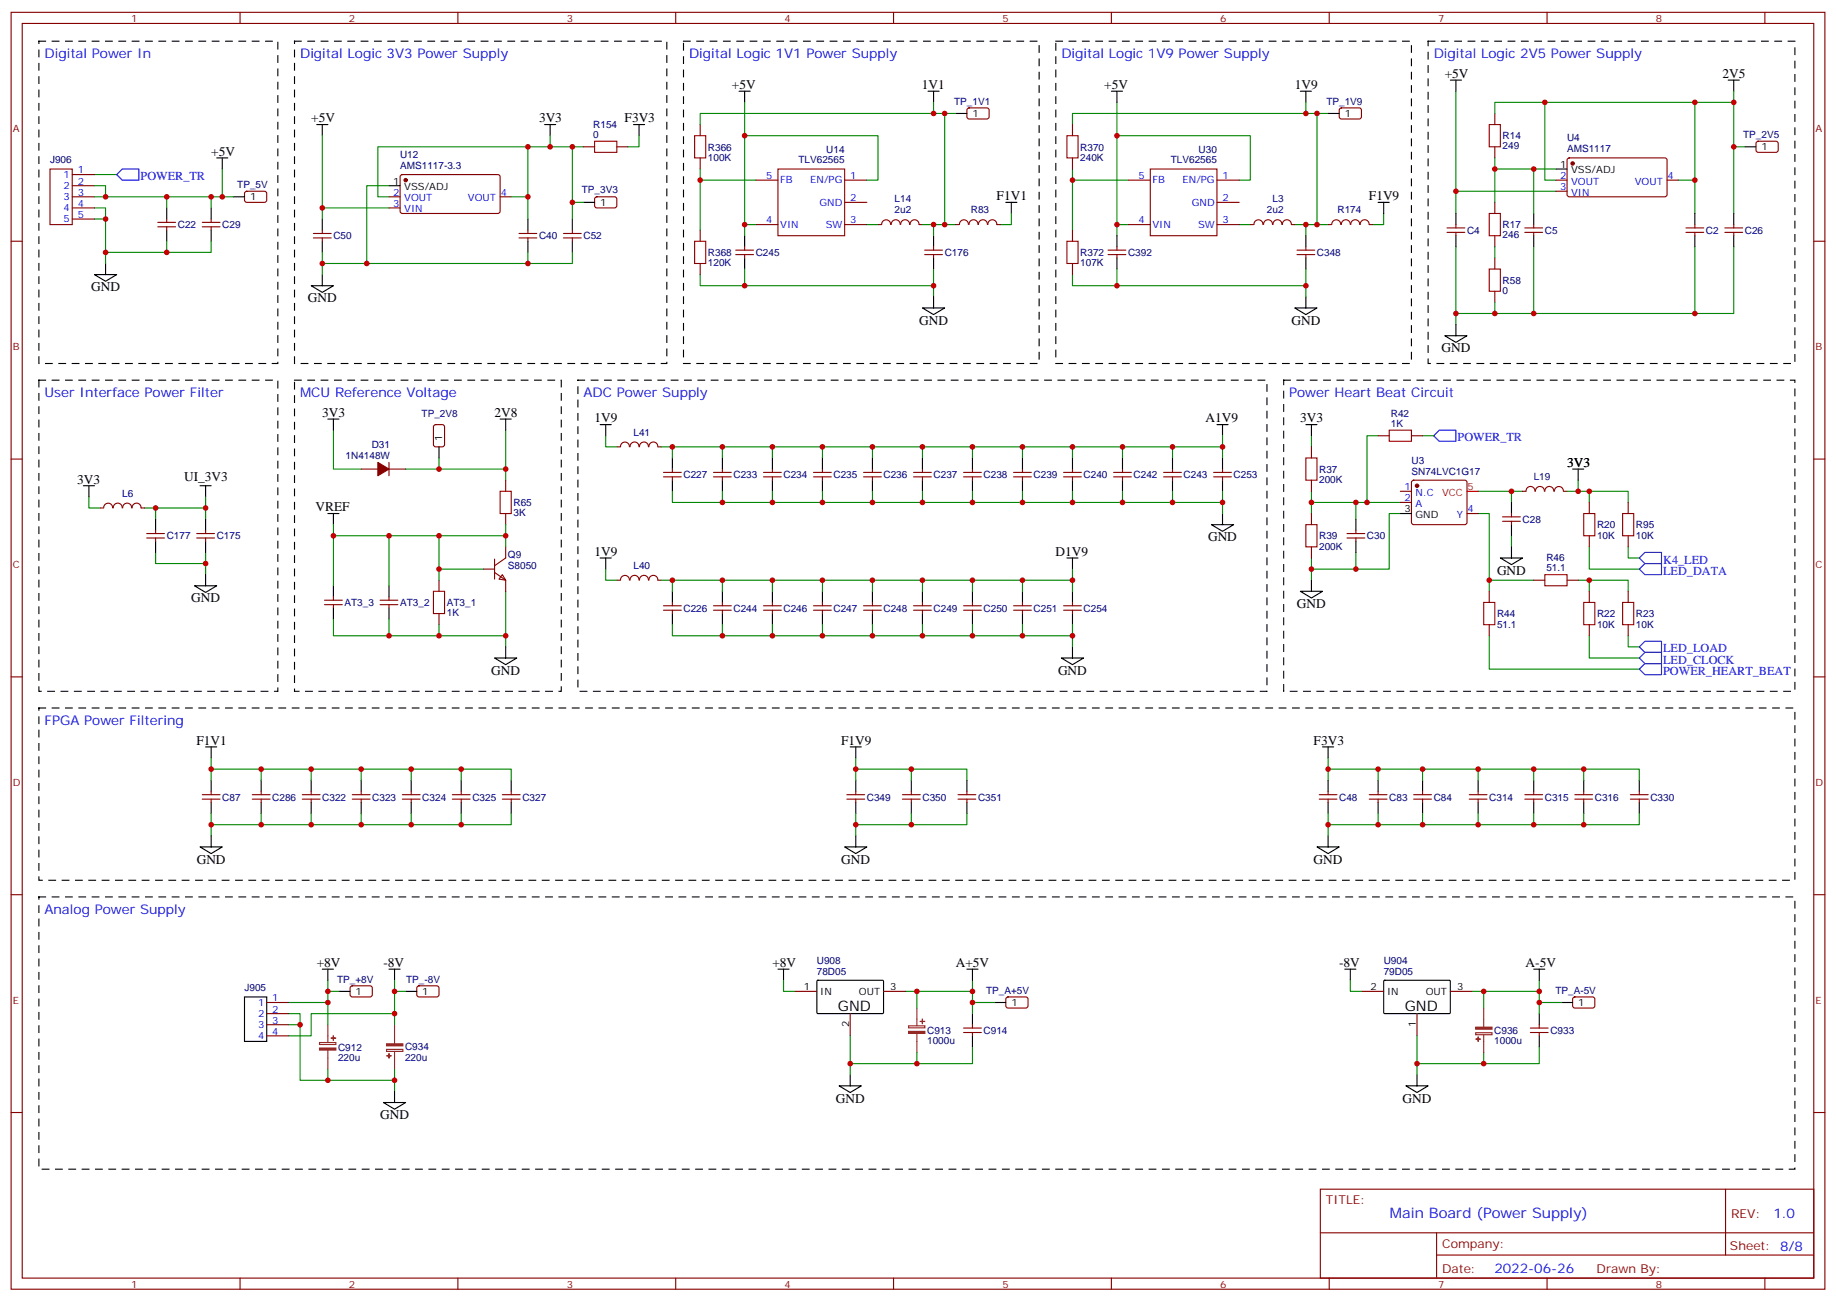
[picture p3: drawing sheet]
<svg xmlns="http://www.w3.org/2000/svg" width="583mm" height="413mm" viewBox="0 0 583 413" stroke-linecap="round" stroke-linejoin="round" font-family="sans-serif">
<g fill="none" stroke="#870000" stroke-width=".35">
<path d="M3.5 3.9h575.8v405.4h-575.8zM7.1 7.4h568.6v398.3h-568.6zM76.2 3.9v3.5M145.3 3.9v3.5M214.5 3.9v3.5M283.6 3.9v3.5M352.8 3.9v3.5M421.9 3.9v3.5M491.1 3.9v3.5M560.2 3.9v3.5M222.2 39.5v3.6M307.2 34.5l.4-.2h5.9l.5 .7-.1 2.4-.6 .4-6-.1-.4-.6v-2.1z"/>
<path d="M340.4 39.5v3.6M425.3 34.5l.5-.2h5.9l.5 .7-.1 2.4-.7 .4-5.9-.1-.4-.6v-2.1zM474.5 36v3.5M15.9 53.7h7v17.6h-7zM22.9 55.4h7.1M22.9 58.9h7.1M127.2 55.6l.5-.2 30.6 .1 .4 .6v11.2l-.7 .5-30.6-.1-.4-.6v-11zM185.2 46.6h3.5M195.8 46.6h3.5M222.2 50.1v3.6M239.9 57.2h7M246.9 53.7h21.2v21.1h-21.2z"/>
<path d="M268.1 57.2h7.1M340.4 50.1v3.6M358.1 57.2h7M365.1 53.7h21.2v21.1h-21.2zM386.3 57.2h7M474.5 46.6v3.5M493.9 57.2h3.5M497.7 50.3l.4-.2 30.6 .1 .5 .6-.1 11.2-.6 .5-30.7-.1-.4-.6v-11zM529.2 57.2h3.5M557.6 45l.5-.2 5.9 .1 .4 .6v2.4l-.7 .5-5.9-.1-.4-.6v-2.2zM3.5 76.6h3.6M22.9 62.5h7.1"/>
<path d="M22.9 66h7.1M22.9 69.5h7.1M50.1 72h5.6M50.1 70.6h5.6M52.9 69.5v1.1M52.9 72v1.1M64.2 72h5.6M64.2 70.6h5.6M67 69.5v1.1M67 72v1.1M77.8 60.9l.5-.2 5.9 .1 .5 .6-.1 2.4-.6 .4h-6l-.4-.7v-2.1zM99.5 75.5h5.6"/>
<path d="M99.5 74.1h5.6M102.3 73.1v1M102.3 75.5v1.1M123.5 62.5h3.5M123.5 66h3.5M158.7 62.5h3.6M164.7 75.5h5.7M164.7 74.1h5.7M167.6 73.1v1M167.6 75.5v1.1M178.9 75.5h5.6M178.9 74.1h5.6"/>
<path d="M181.7 73.1v1M181.7 75.5v1.1M189 62.7l.4-.2h6l.4 .7-.1 2.4-.6 .4-5.9-.1-.5-.6v-2.1zM222.2 73.1v3.5M233.5 79.4h5.7M236.4 78.4v1M239.9 71.3h7M268.1 64.2h7.1M268.1 71.3h7.1M278.7 71.3h1.1M282.7 71.3a1.41 1.41 0 0 0-1.4-1.5 1.41 1.41 0 0 0-1.4 1.5M282.9 71.3a1.41 1.41 0 0 1 1.4-1.5 1.41 1.41 0 0 1 1.4 1.5"/>
<path d="M285.9 71.3a1.41 1.41 0 0 1 1.4-1.5 1.41 1.41 0 0 1 1.4 1.5M288.9 71.3a1.41 1.41 0 0 1 1.4-1.5 1.41 1.41 0 0 1 1.4 1.5h1.1M293.5 79.4h5.7M296.3 78.4v1M303.4 71.3h1M307.4 71.3a1.41 1.41 0 0 0-1.4-1.5 1.41 1.41 0 0 0-1.4 1.5M307.6 71.3a1.41 1.41 0 0 1 1.4-1.5 1.41 1.41 0 0 1 1.4 1.5M310.6 71.3a1.41 1.41 0 0 1 1.4-1.5 1.41 1.41 0 0 1 1.4 1.5M316.4 71.3a1.41 1.41 0 0 0-1.4-1.5 1.41 1.41 0 0 0-1.4 1.5M316.4 71.3h1.1M340.4 73.1v3.5M351.7 79.4h5.7"/>
<path d="M354.5 78.4v1M358.1 71.3h7M386.3 64.2h7M386.3 71.3h7M396.9 71.3h1M400.9 71.3a1.41 1.41 0 0 0-1.4-1.5 1.41 1.41 0 0 0-1.5 1.5M401.1 71.3a1.41 1.41 0 0 1 1.4-1.5 1.41 1.41 0 0 1 1.4 1.5M404.1 71.3a1.41 1.41 0 0 1 1.4-1.5 1.41 1.41 0 0 1 1.4 1.5M409.9 71.3a1.41 1.41 0 0 0-1.4-1.5 1.41 1.41 0 0 0-1.4 1.5M409.9 71.3h1.1M411.7 79.4h5.6M414.5 78.4v1"/>
<path d="M421.6 71.3h1M425.6 71.3a1.41 1.41 0 0 0-1.5-1.5 1.41 1.41 0 0 0-1.4 1.5M425.8 71.3a1.41 1.41 0 0 1 1.4-1.5 1.41 1.41 0 0 1 1.4 1.5M428.8 71.3a1.41 1.41 0 0 1 1.4-1.5 1.41 1.41 0 0 1 1.4 1.5M434.6 71.3a1.41 1.41 0 0 0-1.4-1.5 1.41 1.41 0 0 0-1.4 1.5M434.6 71.3h1.1M459.3 73.8h5.7M459.3 72.4h5.7M462.1 71.3v1.1M462.1 73.8v1M474.5 64.2v3.6M474.5 74.8v3.6"/>
<path d="M484 73.8h5.7M484 72.4h5.7M486.8 71.3v1.1M486.8 73.8v1M493.9 60.7h3.5M535.2 73.8h5.6M535.2 72.4h5.6M538 71.3v1.1M538 73.8v1M547.5 73.8h5.7M547.5 72.4h5.7M550.3 71.3v1.1"/>
<path d="M550.3 73.8v1M575.7 76.6h3.6M222.2 83.6v3.6M233.5 80.8h5.7M236.4 80.8v1.1M293.5 80.8h5.7M296.3 80.8v1.1M340.4 83.6v3.6M351.7 80.8h5.7M354.5 80.8v1.1M411.7 80.8h5.6M414.5 80.8v1.1"/>
<path d="M474.5 81.9v3.5M474.5 92.5v3.5M137.8 135l.5-.2h2.1l.7 .4v5.9l-.5 .7-2.3 .1-.7-.5v-5.9zM437.4 138.3h3.6M448 138.3h3.6M3.5 145.7h3.6M114.7 148.9h5.2M123.5 146.8v4.2M123.5 148.9h5.3M160.5 152.4v3.6M195.8 141.9h1M199.8 141.8a1.41 1.41 0 0 0-1.4-1.5 1.41 1.41 0 0 0-1.4 1.5"/>
<path d="M200 141.8a1.41 1.41 0 0 1 1.4-1.5 1.41 1.41 0 0 1 1.4 1.5M203 141.8a1.41 1.41 0 0 1 1.4-1.5 1.41 1.41 0 0 1 1.4 1.5M208.8 141.8a1.41 1.41 0 0 0-1.4-1.5 1.41 1.41 0 0 0-1.4 1.5M208.8 141.9h1.1M210.6 151.4h5.7M210.6 150h5.7M213.4 148.9v1.1M213.4 151.4v1M226.5 151.4h5.6M226.5 150h5.6M229.3 148.9v1.1M229.3 151.4v1"/>
<path d="M242.4 151.4h5.6M242.4 150h5.6M245.2 148.9v1.1M245.2 151.4v1M258.2 151.4h5.7M258.2 150h5.7M261.1 148.9v1.1M261.1 151.4v1M274.1 151.4h5.7M274.1 150h5.7M276.9 148.9v1.1M276.9 151.4v1"/>
<path d="M290 151.4h5.6M290 150h5.6M292.8 148.9v1.1M292.8 151.4v1M305.9 151.4h5.6M305.9 150h5.6M308.7 148.9v1.1M308.7 151.4v1M321.7 151.4h5.7M321.7 150h5.7M324.6 148.9v1.1M324.6 151.4v1"/>
<path d="M337.6 151.4h5.7M337.6 150h5.7M340.4 148.9v1.1M340.4 151.4v1M353.5 151.4h5.6M353.5 150h5.6M356.3 148.9v1.1M356.3 151.4v1M369.4 151.4h5.6M369.4 150h5.6M372.2 148.9v1.1M372.2 151.4v1"/>
<path d="M385.2 151.4h5.7M385.2 150h5.7M388.1 148.9v1.1M388.1 151.4v1M416.3 141.9v3.5M416.3 152.4v3.6M444.5 156h3.5M444.5 159.5h3.5M448.3 152.6l.4-.2h16.3l.5 .2 .2 .5v12.7l-.3 .5-.4 .2h-16.3l-.5-.2-.2-.5v-12.7zM487.2 155.9a1.41 1.41 0 0 0-1.4-1.5 1.41 1.41 0 0 0-1.4 1.5l-1.1 .1M487.4 155.9a1.41 1.41 0 0 1 1.4-1.5 1.41 1.41 0 0 1 1.4 1.5M490.4 155.9a1.41 1.41 0 0 1 1.4-1.5 1.41 1.41 0 0 1 1.4 1.5"/>
<path d="M493.4 155.9a1.41 1.41 0 0 1 1.4-1.5 1.41 1.41 0 0 1 1.4 1.5M496.4 156h1M504.5 159.5v3.5M516.8 159.5v3.5M575.7 145.7h3.6M31.7 161.3h1.1M35.7 161.2a1.41 1.41 0 0 0-1.4-1.5 1.41 1.41 0 0 0-1.4 1.5M36 161.2a1.41 1.41 0 0 1 1.4-1.5 1.41 1.41 0 0 1 1.4 1.5M39 161.2a1.41 1.41 0 0 1 1.4-1.5 1.41 1.41 0 0 1 1.4 1.5M44.8 161.2a1.41 1.41 0 0 0-1.4-1.5 1.41 1.41 0 0 0-1.4 1.5M44.8 161.3h1.1M46.6 170.8h5.6"/>
<path d="M46.6 169.4h5.6M49.4 168.3v1.1M49.4 170.8v1M62.4 170.8h5.7M62.4 169.4h5.7M65.3 168.3v1.1M65.3 170.8v1M157 177.5v6.3M160.5 163v3.5M160.5 173.6v3.5l-3.5 2.5M416.3 163v3.5M416.3 173.6v3.5"/>
<path d="M427.6 170.8h5.6M427.6 169.4h5.6M430.4 168.3v1.1M430.4 170.8v1M465.7 163h3.5M477 165.5h5.6M477 164.1h5.6M479.8 163v1.1M479.8 165.5v1M504.5 170.1v3.5M516.8 170.1v3.5M103 191.9h5.7"/>
<path d="M103 190.5h5.7M105.8 189.5v1M105.8 191.9v1.1M120.6 191.9h5.7M120.6 190.5h5.7M123.5 189.5v1M123.5 191.9v1.1M139.3 184.2v3.5M139.3 194.8v3.5M153.5 180.7h3.5M157 181.7l3.5 2.5v3.5M159.5 182.4l1 1.8-2.1-.4z"/>
<path d="M195.8 184.2h1M199.8 184.2a1.41 1.41 0 0 0-1.4-1.5 1.41 1.41 0 0 0-1.4 1.5M200 184.2a1.41 1.41 0 0 1 1.4-1.6 1.41 1.41 0 0 1 1.4 1.6M203 184.2a1.41 1.41 0 0 1 1.4-1.6 1.41 1.41 0 0 1 1.4 1.6M208.8 184.2a1.41 1.41 0 0 0-1.4-1.6 1.41 1.41 0 0 0-1.4 1.6M208.8 184.2h1.1M210.6 193.7h5.7M210.6 192.3h5.7M213.4 191.2v1.1M213.4 193.7v1.1M226.5 193.7h5.6M226.5 192.3h5.6"/>
<path d="M229.3 191.2v1.1M229.3 193.7v1.1M242.4 193.7h5.6M242.4 192.3h5.6M245.2 191.2v1.1M245.2 193.7v1.1M258.2 193.7h5.7M258.2 192.3h5.7M261.1 191.2v1.1M261.1 193.7v1.1M274.1 193.7h5.7M274.1 192.3h5.7"/>
<path d="M276.9 191.2v1.1M276.9 193.7v1.1M290 193.7h5.6M290 192.3h5.6M292.8 191.2v1.1M292.8 193.7v1.1M305.9 193.7h5.6M305.9 192.3h5.6M308.7 191.2v1.1M308.7 193.7v1.1M321.7 193.7h5.7M321.7 192.3h5.7"/>
<path d="M324.6 191.2v1.1M324.6 193.7v1.1M337.6 193.7h5.7M337.6 192.3h5.7M340.4 191.2v1.1M340.4 193.7v1.1M472.7 187.7v3.5M472.7 198.3v3.5M486.8 184.2h3.6M497.4 184.2h3.5M504.5 187.7v3.5M504.5 198.3v3.5"/>
<path d="M516.8 187.7v3.5M516.8 198.3v3.5M3.5 214.9h3.6M575.7 214.9h3.6M64.2 253.7h5.6M64.2 252.3h5.6M67 251.2v1.1M67 253.7v1M80.1 253.7h5.6M80.1 252.3h5.6M82.9 251.2v1.1M82.9 253.7v1"/>
<path d="M96 253.7h5.6M96 252.3h5.6M98.8 251.2v1.1M98.8 253.7v1M111.8 253.7h5.7M111.8 252.3h5.7M114.7 251.2v1.1M114.7 253.7v1M127.7 253.7h5.6M127.7 252.3h5.6M130.5 251.2v1.1M130.5 253.7v1"/>
<path d="M143.6 253.7h5.6M143.6 252.3h5.6M146.4 251.2v1.1M146.4 253.7v1M159.5 253.7h5.6M159.5 252.3h5.6M162.3 251.2v1.1M162.3 253.7v1M268.8 253.7h5.7M268.8 252.3h5.7M271.6 251.2v1.1M271.6 253.7v1"/>
<path d="M286.5 253.7h5.6M286.5 252.3h5.6M289.3 251.2v1.1M289.3 253.7v1M304.1 253.7h5.6M304.1 252.3h5.6M306.9 251.2v1.1M306.9 253.7v1M418.7 253.7h5.7M418.7 252.3h5.7M421.6 251.2v1.1M421.6 253.7v1"/>
<path d="M434.6 253.7h5.7M434.6 252.3h5.7M437.4 251.2v1.1M437.4 253.7v1M448.7 253.7h5.7M448.7 252.3h5.7M451.6 251.2v1.1M451.6 253.7v1M466.4 253.7h5.6M466.4 252.3h5.6M469.2 251.2v1.1M469.2 253.7v1"/>
<path d="M484 253.7h5.7M484 252.3h5.7M486.8 251.2v1.1M486.8 253.7v1M499.9 253.7h5.6M499.9 252.3h5.6M502.7 251.2v1.1M502.7 253.7v1M517.5 253.7h5.7M517.5 252.3h5.7M520.3 251.2v1.1M520.3 253.7v1"/>
<path d="M3.5 284h3.6M575.7 284h3.6M84.7 318.2h7M111.4 313.2l.4-.3 5.9 .1 .5 .7-.1 2.3-.6 .5-5.9-.1-.5-.6v-2.1zM132.5 313.2l.5-.3 5.9 .1 .4 .7v2.3l-.7 .5-5.9-.1-.4-.6v-2.1zM252.2 314.7h7.1M280.5 314.7h7M319.5 316.7l.5-.2h5.9l.4 .7v2.4l-.7 .4-5.9-.1-.4-.6v-2.1zM432.2 314.7h7M460.4 314.7h7M499.4 316.7l.5-.2h5.9l.4 .7v2.4l-.7 .4-5.9-.1-.4-.6v-2.1zM84.7 321.8h7"/>
<path d="M84.7 325.3h7M84.7 328.8h7M269.9 321.8v7M305.9 327.8h5.6M305.9 326.4h5.6M308.7 325.3v1.1M308.7 327.8v1M449.8 321.8v7M485.8 327.8h5.6M485.8 326.4h5.6M488.6 325.3v1.1M488.6 327.8v1"/>
<path d="M3.5 353.2h3.6M575.7 353.2h3.6M419.1 377.5h156.6v28.2h-156.6zM547.7 377.5v20.9M419.1 391.4h156.5M456 398.4h119.6M456 391.4v14.1M76.2 405.7v3.6M145.3 405.7v3.6M214.5 405.7v3.6M283.6 405.7v3.6M352.8 405.7v3.6"/>
<path d="M421.9 405.7v3.6M491.1 405.7v3.6M560.2 405.7v3.6"/>
</g>
<g fill="none" stroke="#000" stroke-width=".35">
<path d="M100.5 39.5h3.6M102.3 39.5v3.6M172.9 39.5h3.5M174.6 39.5v3.6M201.1 39.5h3.5M202.8 39.5v3.6M234.6 29h3.5M236.4 29v3.5M294.6 29h3.5M296.3 29v3.5M303.4 36h3.5M352.8 29h3.5"/>
<path d="M354.5 29v3.5M412.7 29h3.6M414.5 29v3.5M421.6 36h3.5M460.4 25.4h3.5M462.1 25.4v3.6M548.6 25.4h3.5M550.3 25.4v3.6M68.8 50.1h3.5M70.6 50.1v3.6M123.5 58.9h3.5M493.9 53.7h3.5"/>
<path d="M553.9 46.6h3.5M52.9 66v3.5M52.9 73.1v3.5M67 66v3.5M67 73.1v3.5M74.1 62.5h3.5M102.3 69.5v3.6M102.3 76.6v3.5M167.6 69.5v3.6M167.6 76.6v3.5M181.7 69.5v3.6M181.7 76.6v3.5"/>
<path d="M185.2 64.2h3.5M236.4 74.8v3.6M296.3 74.8v3.6M319.3 64.2h3.5M321 64.2v3.6M354.5 74.8v3.6M414.5 74.8v3.6M437.4 64.2h3.6M439.2 64.2v3.6M462.1 67.8v3.5M462.1 74.8v3.6M486.8 67.8v3.5"/>
<path d="M486.8 74.8v3.6M538 67.8v3.5M538 74.8v3.6M550.3 67.8v3.5M550.3 74.8v3.6M30 87.2h7l-3.5 2.1zM33.5 83.6v3.6M98.8 90.7h7l-3.5 2.1zM102.3 87.2v3.5M236.4 81.9v3.5M292.8 97.8h7.1l-3.6 2.1zM296.3 81.9v3.5"/>
<path d="M296.3 94.2v3.6M354.5 81.9v3.5M411 97.8h7l-3.5 2.1zM414.5 81.9v3.5M414.5 94.2v3.6M458.6 106.6h7.1l-3.6 2.1zM462.1 103v3.6M104.1 133h3.5M105.8 133v3.6M158.7 133h3.6M160.5 133v3.6M190.5 134.8h3.5"/>
<path d="M192.3 134.8v3.5M386.3 134.8h3.5M388.1 134.8v3.5M414.5 134.8h3.5M416.3 134.8v3.5M26.5 154.2h3.5M28.2 154.2v3.5M63.5 154.2h3.5M65.3 154.2v3.5M139.3 141.9v3.5M213.4 145.4v3.5M213.4 152.4v3.6"/>
<path d="M229.3 145.4v3.5M229.3 152.4v3.6M245.2 145.4v3.5M245.2 152.4v3.6M261.1 145.4v3.5M261.1 152.4v3.6M276.9 145.4v3.5M276.9 152.4v3.6M292.8 145.4v3.5M292.8 152.4v3.6M308.7 145.4v3.5M308.7 152.4v3.6"/>
<path d="M324.6 145.4v3.5M324.6 152.4v3.6M340.4 145.4v3.5M340.4 152.4v3.6M356.3 145.4v3.5M356.3 152.4v3.6M372.2 145.4v3.5M372.2 152.4v3.6M388.1 145.4v3.5M388.1 152.4v3.6M479.8 159.5v3.5M499.2 148.9h3.5"/>
<path d="M500.9 148.9v3.5M49.4 164.8v3.5M49.4 171.8v3.6M65.3 164.8v3.5M65.3 171.8v3.6M104.1 163h3.5M105.8 163v3.5M190.5 177.1h3.5M192.3 177.1v3.6M338.7 177.1h3.5M340.4 177.1v3.6M384.5 166.5h7.1l-3.5 2.2z"/>
<path d="M388.1 163v3.5M430.4 164.8v3.5M430.4 171.8v3.6M444.5 163h3.5M476.2 177.1h7.1l-3.5 2.1zM479.8 166.5v3.6M479.8 173.6v3.5M61.7 185.9h7.1l-3.5 2.2zM65.3 182.4v3.5M105.8 185.9v3.6M105.8 193v3.5M123.5 185.9v3.6"/>
<path d="M123.5 193v3.5M213.4 187.7v3.5M213.4 194.8v3.5M229.3 187.7v3.5M229.3 194.8v3.5M245.2 187.7v3.5M245.2 194.8v3.5M261.1 187.7v3.5M261.1 194.8v3.5M276.9 187.7v3.5M276.9 194.8v3.5M292.8 187.7v3.5"/>
<path d="M292.8 194.8v3.5M308.7 187.7v3.5M308.7 194.8v3.5M324.6 187.7v3.5M324.6 194.8v3.5M340.4 187.7v3.5M340.4 194.8v3.5M412.7 187.7h7.1l-3.5 2.1zM416.3 184.2v3.5M157 208.9h7l-3.5 2.1zM160.5 205.4v3.5M336.9 208.9h7.1l-3.6 2.1z"/>
<path d="M340.4 205.4v3.5M65.3 237.1h3.5M67 237.1v3.5M269.9 237.1h3.5M271.6 237.1v3.5M419.8 237.1h3.5M421.6 237.1v3.5M67 247.7v3.5M67 254.7v3.6M82.9 247.7v3.5M82.9 254.7v3.6M98.8 247.7v3.5"/>
<path d="M98.8 254.7v3.6M114.7 247.7v3.5M114.7 254.7v3.6M130.5 247.7v3.5M130.5 254.7v3.6M146.4 247.7v3.5M146.4 254.7v3.6M162.3 247.7v3.5M162.3 254.7v3.6M271.6 247.7v3.5M271.6 254.7v3.6M289.3 247.7v3.5"/>
<path d="M289.3 254.7v3.6M306.9 247.7v3.5M306.9 254.7v3.6M421.6 247.7v3.5M421.6 254.7v3.6M437.4 247.7v3.5M437.4 254.7v3.6M451.6 247.7v3.5M451.6 254.7v3.6M469.2 247.7v3.5M469.2 254.7v3.6M486.8 247.7v3.5"/>
<path d="M486.8 254.7v3.6M502.7 247.7v3.5M502.7 254.7v3.6M520.3 247.7v3.5M520.3 254.7v3.6M63.5 268.9h7.1l-3.6 2.1zM67 265.3v3.6M268.1 268.9h7.1l-3.6 2.1zM271.6 265.3v3.6M418 268.9h7.1l-3.5 2.1zM421.6 265.3v3.6M77.6 316.5h7.1v14.1h-7.1z"/>
<path d="M102.3 307.7h3.5M104.1 307.7v3.5M107.6 314.7h3.5M123.5 307.7h3.5M125.2 307.7v3.5M128.8 314.7h3.5M246.9 307.7h3.6M248.7 307.7v3.5M259.3 311.4l.3-.2h20.7l.2 .3-.1 10.1-.3 .2-20.6-.1-.2-.3zM306.9 307.7h3.5M308.7 307.7v3.5M315.7 318.2h3.6"/>
<path d="M426.9 307.7h3.5M428.6 307.7v3.5M439.3 311.4l.3-.2h20.6l.2 .3-.1 10.1-.3 .2-20.6-.1-.2-.3zM486.8 307.7h3.6M488.6 307.7v3.5M495.7 318.2h3.5M308.7 321.8v3.5M308.7 328.8v3.6M488.6 321.8v3.5M488.6 328.8v3.6M121.7 350h7.1l-3.6 2.1zM125.2 346.5v3.5"/>
<path d="M266.3 344.7h7.1l-3.5 2.1zM269.9 341.2v3.5M446.3 344.7h7l-3.5 2.1zM449.8 341.2v3.5"/>
</g>
<g fill="none" stroke="#008700" stroke-width=".35">
<path d="M222.2 39.5v-3.5h77.7v35.3M236.4 32.5v42.3M296.3 32.5v3.5M299.9 36h3.5M340.4 39.5v-3.5h77.6v35.3M354.5 32.5v42.3M414.5 32.5v3.5M418 36h3.6M462.1 29v38.8M490.4 32.5v24.7h3.5M538 32.5v35.3M550.3 32.5h-75.8v3.5"/>
<path d="M550.3 29v38.8M30 58.9h3.5v3.6M30 55.4h7M70.6 53.7v8.8M102.3 43.1v26.4M123.5 58.9h-7.1v24.7M167.6 46.6v22.9M174.6 43.1v3.5M181.7 46.6v22.9M185.2 46.6h-65.3v15.9h3.6M202.8 43.1v3.5h-3.5M222.2 53.7v19.4"/>
<path d="M222.2 57.2h17.7M236.4 43.1h42.3v14.1h-3.5M340.4 57.2h17.7M340.4 53.7v19.4M354.5 43.1h42.4v14.1h-3.6M474.5 50.1v14.1M474.5 53.7h19.4M486.8 53.7v14.1M532.7 57.2h5.3M550.3 46.6h3.6M30 66h3.5v17.6M30 69.5h3.5"/>
<path d="M30 62.5h44.1M52.9 62.5v3.5M52.9 76.6v3.5M67 76.6v3.5h-33.5M67 62.5v3.5M102.3 66h21.2M162.3 62.5h5.3M181.7 64.2h3.5M236.4 71.3h3.5M275.2 71.3h3.5M292.8 71.3h10.6M296.3 71.3v3.5"/>
<path d="M321 67.8v3.5h-3.5M354.5 71.3h3.6M393.3 71.3h3.6M411 71.3h10.6M414.5 71.3v3.5M439.2 67.8v3.5h-3.5M462.1 60.7h31.8M462.1 78.4v24.6M474.5 78.4v3.5M486.8 78.4v21.1M538 78.4v21.1M550.3 78.4v21.1h-88.2"/>
<path d="M102.3 80.1v7.1M167.6 80.1v3.5M181.7 80.1v3.5h-79.4M222.2 87.2v3.5h74.1M236.4 85.4v5.3M296.3 85.4v8.8M340.4 87.2v3.5h74.1M354.5 85.4v5.3M414.5 85.4v8.8M474.5 96v3.5M105.8 136.6v12.3h8.9M160.5 136.6v12.3h-31.7"/>
<path d="M192.3 138.3v3.6h3.5M388.1 138.3v7.1M416.3 138.3v3.6M437.4 138.3h-3.5v21.2M451.6 138.3h3.5M28.2 157.7v3.6h3.5M65.3 157.7v7.1M139.3 145.4v3.5M160.5 148.9v3.5M209.9 141.9h178.2M213.4 156v3.5h174.7M213.4 141.9v3.5"/>
<path d="M229.3 141.9v3.5M229.3 156v3.5M245.2 141.9v3.5M245.2 156v3.5M261.1 141.9v3.5M261.1 156v3.5M276.9 141.9v3.5M276.9 156v3.5M292.8 141.9v3.5M292.8 156v3.5M308.7 141.9v3.5M308.7 156v3.5"/>
<path d="M324.6 141.9v3.5M324.6 156v3.5M340.4 141.9v3.5M340.4 156v3.5M356.3 141.9v3.5M356.3 156v3.5M372.2 141.9v3.5M372.2 156v3.5M388.1 156v7M416.3 156v7M416.3 159.5h28.2M430.4 159.5v5.3"/>
<path d="M469.2 156h14.1M479.8 156v3.5M497.4 156h19.4v3.5M500.9 152.4v3.6M504.5 156v3.5M45.9 161.3h19.4M49.4 175.4v3.5h15.9M49.4 161.3v3.5M65.3 175.4v7M105.8 166.5v3.6M123.5 170.1v15.8M139.3 170.1v14.1"/>
<path d="M160.5 170.1h-54.7v15.8M160.5 166.5v7.1M416.3 177.1v7.1M430.4 175.4v5.3M444.5 163h-3.5v17.7h-24.7M469.2 163h3.5v24.7M479.8 170.1v3.5M504.5 173.6v7.1h15.8M516.8 173.6v3.5h3.5M105.8 196.5v5.3h54.7M123.5 196.5v5.3M139.3 198.3v3.5"/>
<path d="M139.3 180.7h14.2M160.5 187.7v17.7M192.3 180.7v3.5h3.5M209.9 184.2h130.5M213.4 198.3v3.5h127M213.4 184.2v3.5M229.3 184.2v3.5M229.3 198.3v3.5M245.2 184.2v3.5M245.2 198.3v3.5M261.1 184.2v3.5M261.1 198.3v3.5"/>
<path d="M276.9 184.2v3.5M276.9 198.3v3.5M292.8 184.2v3.5M292.8 198.3v3.5M308.7 184.2v3.5M308.7 198.3v3.5M324.6 184.2v3.5M324.6 198.3v3.5M340.4 180.7v7M340.4 198.3v7.1M472.7 184.2h14.1M500.9 184.2h15.9v3.5"/>
<path d="M504.5 184.2v3.5M472.7 201.8v10.6h47.6M504.5 201.8v7.1h15.8M516.8 201.8v3.6h3.5M67 244.2h95.3v3.5M67 240.6v7.1M67 258.3v7M82.9 244.2v3.5M82.9 258.3v3.5M98.8 244.2v3.5M98.8 258.3v3.5M114.7 244.2v3.5"/>
<path d="M114.7 258.3v3.5M130.5 244.2v3.5M130.5 258.3v3.5M146.4 244.2v3.5M146.4 258.3v3.5M162.3 258.3v3.5h-95.3M271.6 244.2h35.3v3.5M271.6 240.6v7.1M271.6 258.3v7M289.3 244.2v3.5M289.3 258.3v3.5M306.9 258.3v3.5h-35.3"/>
<path d="M421.6 244.2h98.7v3.5M421.6 240.6v7.1M421.6 258.3v7M437.4 244.2v3.5M437.4 258.3v3.5M451.6 244.2v3.5M451.6 258.3v3.5M469.2 244.2v3.5M469.2 258.3v3.5M486.8 244.2v3.5M486.8 258.3v3.5M502.7 244.2v3.5"/>
<path d="M502.7 258.3v3.5M520.3 258.3v3.5h-98.7M91.7 318.2h12.4M104.1 311.2v14.1M104.1 314.7h3.5M125.2 311.2v14.1M125.2 314.7h3.6M248.7 311.2v3.5h3.5M287.5 314.7h21.2M291 314.7v5.3M308.7 311.2v10.6M308.7 318.2h7"/>
<path d="M428.6 311.2v3.5h3.6M467.4 314.7h21.2M471 314.7v5.3M488.6 318.2h7.1M488.6 311.2v10.6M91.7 321.8h3.5v21.1h30M91.7 325.3h3.5M104.1 339.4v3.5M125.2 321.8h-26.4v7h-7.1M125.2 339.4v7.1M269.9 328.8v12.4M291 334.1v3.5"/>
<path d="M308.7 332.4v5.2h-38.8M449.8 328.8v12.4M471 334.1v3.5M488.6 332.4v5.2h-38.8"/>
</g>
<path d="M38.8 53.7h5.3v3.5h-5.3l-1.8-1.8zM456.8 136.6h5.3v3.5h-5.3l-1.7-1.8zM522.1 175.4h5.3v3.5h-5.3l-1.8-1.8zM520.3 180.7l1.8-1.8h5.3v3.5h-5.3zM520.3 212.4l1.8-1.8h5.3v3.6h-5.3zM522.1 207.1h5.3v3.5h-5.3l-1.8-1.7zM522.1 203.6h5.3v3.5h-5.3l-1.8-1.7z" fill="none" stroke="#00f" stroke-width=".35"/>
<g fill="#870000" stroke="#870000" stroke-width=".35">
<path d="M119.9 146.8l3.6 2.1-3.6 2.1z"/>
<circle cx="128.8" cy="57.2" r=".53"/>
<circle cx="499.2" cy="51.9" r=".53"/>
<circle cx="449.8" cy="154.2" r=".53"/>
</g>
<g fill="none" stroke="#a10000" stroke-width=".35">
<path d="M472.7 39.5h3.5v7.1h-3.5zM188.7 44.8h7.1v3.6h-7.1zM220.5 43.1h3.5v7h-3.5zM338.7 43.1h3.5v7h-3.5zM220.5 76.6h3.5v7h-3.5zM338.7 76.6h3.5v7h-3.5zM472.7 67.8h3.5v7h-3.5zM472.7 85.4h3.5v7.1h-3.5zM441 136.6h7v3.5h-7zM158.7 156h3.6v7h-3.6zM414.5 145.4h3.5v7h-3.5zM414.5 166.5h3.5v7.1h-3.5z"/>
<path d="M502.7 163h3.5v7.1h-3.5zM515.1 163h3.5v7.1h-3.5zM137.6 187.7h3.5v7.1h-3.5zM471 191.2h3.5v7.1h-3.5zM490.4 182.4h7v3.5h-7zM502.7 191.2h3.5v7.1h-3.5zM515.1 191.2h3.5v7.1h-3.5z"/>
</g>
<path d="M465.7 156h3.5" fill="none" stroke="#f00" stroke-width=".35"/>
<path d="M12.3 13.1h75.9v102.3h-75.9zM93.5 13.1h118.2v102.3h-118.2zM217 13.1h112.8v102.3h-112.8zM335.1 13.1h112.9v102.3h-112.9zM453.3 13.1h116.4v102.3h-116.4zM12.3 120.7h75.9v98.8h-75.9zM93.5 120.7h84.7v98.8h-84.7zM183.4 120.7h218.8v98.8h-218.8zM407.5 120.7h162.2v98.8h-162.2zM12.3 224.8h557.4v54.6h-557.4zM12.3 284.7h557.4v86.5h-557.4z" fill="none" stroke="#000" stroke-width=".35" stroke-dasharray="2.1 2.1"/>
<path d="M101.4 330.9h5.2v.7h-5.2zM104.1 325.3v5.6M104.1 333.4v6M122.7 333.1h5.2v.7h-5.2zM125.2 325.3v6M125.2 333.8v5.6M288.4 325.6h5.2v.7h-5.2zM291 320v5.6M291 328.1v6M468.4 327.8h5.2v.7h-5.2zM471 320v6M471 328.5v5.6" fill="none" stroke="#8c2424" stroke-width=".35"/>
<g fill="#8c2424" stroke="#8c2424" stroke-width=".35">
<path d="M101.4 332.7h5.2v.6h-5.2z"/>
<path d="M105.1 329.5l1.4 .1z"/>
<path d="M105.8 328.8v1.4z"/>
<path d="M122.7 331.4h5.2v.6h-5.2z"/>
<path d="M122.8 335.1l1.4 .1z"/>
<path d="M123.5 334.5v1.4z"/>
<path d="M288.4 327.4h5.2v.6h-5.2z"/>
<path d="M292.1 324.2l1.4 .1z"/>
<path d="M292.8 323.5v1.4z"/>
<path d="M468.4 326.1h5.2v.6h-5.2z"/>
<path d="M468.5 329.8l1.4 .1z"/>
<path d="M469.2 329.2v1.4z"/>
</g>
<g fill="#c00">
<circle cx="33.5" cy="69.5" r=".88"/>
<circle cx="67" cy="62.5" r=".88"/>
<circle cx="102.3" cy="83.6" r=".88"/>
<circle cx="167.6" cy="83.6" r=".88"/>
<circle cx="116.4" cy="83.6" r=".88"/>
<circle cx="167.6" cy="46.6" r=".88"/>
<circle cx="167.6" cy="62.5" r=".88"/>
<circle cx="102.3" cy="66" r=".88"/>
<circle cx="236.4" cy="71.3" r=".88"/>
<circle cx="236.4" cy="43.1" r=".88"/>
<circle cx="222.3" cy="57.2" r=".88"/>
<circle cx="296.3" cy="71.3" r=".88"/>
<circle cx="299.9" cy="71.3" r=".88"/>
<circle cx="299.9" cy="36" r=".88"/>
<circle cx="296.3" cy="90.7" r=".88"/>
<circle cx="236.4" cy="90.7" r=".88"/>
<circle cx="354.5" cy="90.7" r=".88"/>
<circle cx="414.5" cy="90.7" r=".88"/>
<circle cx="418" cy="36" r=".88"/>
<circle cx="418" cy="71.3" r=".88"/>
<circle cx="414.5" cy="71.3" r=".88"/>
<circle cx="340.4" cy="57.2" r=".88"/>
<circle cx="354.5" cy="43.1" r=".88"/>
<circle cx="354.5" cy="71.3" r=".88"/>
<circle cx="139.3" cy="148.9" r=".88"/>
<circle cx="160.5" cy="148.9" r=".88"/>
<circle cx="65.3" cy="178.9" r=".88"/>
<circle cx="49.4" cy="161.3" r=".88"/>
<circle cx="65.3" cy="161.3" r=".88"/>
<circle cx="160.5" cy="201.8" r=".88"/>
<circle cx="139.3" cy="201.8" r=".88"/>
<circle cx="123.5" cy="201.8" r=".88"/>
<circle cx="160.5" cy="170.1" r=".88"/>
<circle cx="139.3" cy="170.1" r=".88"/>
<circle cx="123.5" cy="170.1" r=".88"/>
<circle cx="139.3" cy="180.7" r=".88"/>
<circle cx="105.8" cy="170.1" r=".88"/>
<circle cx="550.3" cy="46.6" r=".88"/>
<circle cx="462.1" cy="60.7" r=".88"/>
<circle cx="538" cy="57.2" r=".88"/>
<circle cx="538" cy="99.5" r=".88"/>
<circle cx="462.1" cy="99.5" r=".88"/>
<circle cx="486.8" cy="99.5" r=".88"/>
<circle cx="474.5" cy="53.7" r=".88"/>
<circle cx="486.8" cy="53.7" r=".88"/>
<circle cx="550.3" cy="32.5" r=".88"/>
<circle cx="538" cy="32.5" r=".88"/>
<circle cx="490.4" cy="32.5" r=".88"/>
<circle cx="474.5" cy="99.5" r=".88"/>
<circle cx="433.9" cy="159.5" r=".88"/>
<circle cx="430.4" cy="180.7" r=".88"/>
<circle cx="416.3" cy="180.7" r=".88"/>
<circle cx="430.4" cy="159.5" r=".88"/>
<circle cx="416.3" cy="159.5" r=".88"/>
<circle cx="479.8" cy="156" r=".88"/>
<circle cx="472.7" cy="184.2" r=".88"/>
<circle cx="181.7" cy="64.2" r=".88"/>
<circle cx="174.6" cy="46.6" r=".88"/>
<circle cx="181.7" cy="46.6" r=".88"/>
<circle cx="340.4" cy="184.2" r=".88"/>
<circle cx="324.6" cy="184.2" r=".88"/>
<circle cx="308.7" cy="184.2" r=".88"/>
<circle cx="292.8" cy="184.2" r=".88"/>
<circle cx="276.9" cy="184.2" r=".88"/>
<circle cx="261.1" cy="184.2" r=".88"/>
<circle cx="245.2" cy="184.2" r=".88"/>
<circle cx="229.3" cy="184.2" r=".88"/>
<circle cx="213.4" cy="184.2" r=".88"/>
<circle cx="388.1" cy="141.9" r=".88"/>
<circle cx="229.3" cy="141.9" r=".88"/>
<circle cx="245.2" cy="141.9" r=".88"/>
<circle cx="261.1" cy="141.9" r=".88"/>
<circle cx="276.9" cy="141.9" r=".88"/>
<circle cx="292.8" cy="141.9" r=".88"/>
<circle cx="308.7" cy="141.9" r=".88"/>
<circle cx="324.6" cy="141.9" r=".88"/>
<circle cx="372.2" cy="141.9" r=".88"/>
<circle cx="356.3" cy="141.9" r=".88"/>
<circle cx="340.4" cy="141.9" r=".88"/>
<circle cx="213.4" cy="141.9" r=".88"/>
<circle cx="388.1" cy="159.5" r=".88"/>
<circle cx="372.2" cy="159.5" r=".88"/>
<circle cx="356.3" cy="159.5" r=".88"/>
<circle cx="340.4" cy="159.5" r=".88"/>
<circle cx="324.6" cy="159.5" r=".88"/>
<circle cx="308.7" cy="159.5" r=".88"/>
<circle cx="292.8" cy="159.5" r=".88"/>
<circle cx="276.9" cy="159.5" r=".88"/>
<circle cx="261.1" cy="159.5" r=".88"/>
<circle cx="245.2" cy="159.5" r=".88"/>
<circle cx="229.3" cy="159.5" r=".88"/>
<circle cx="340.4" cy="201.8" r=".88"/>
<circle cx="292.8" cy="201.8" r=".88"/>
<circle cx="276.9" cy="201.8" r=".88"/>
<circle cx="261.1" cy="201.8" r=".88"/>
<circle cx="245.2" cy="201.8" r=".88"/>
<circle cx="229.3" cy="201.8" r=".88"/>
<circle cx="324.6" cy="201.8" r=".88"/>
<circle cx="308.7" cy="201.8" r=".88"/>
<circle cx="414.5" cy="36" r=".88"/>
<circle cx="33.5" cy="62.5" r=".88"/>
<circle cx="70.6" cy="62.5" r=".88"/>
<circle cx="52.9" cy="62.5" r=".88"/>
<circle cx="52.9" cy="80.1" r=".88"/>
<circle cx="33.5" cy="80.1" r=".88"/>
<circle cx="296.3" cy="36" r=".88"/>
<circle cx="504.5" cy="156" r=".88"/>
<circle cx="500.9" cy="156" r=".88"/>
<circle cx="504.5" cy="184.2" r=".88"/>
<circle cx="67" cy="244.2" r=".88"/>
<circle cx="67" cy="261.8" r=".88"/>
<circle cx="82.9" cy="261.8" r=".88"/>
<circle cx="98.8" cy="261.8" r=".88"/>
<circle cx="114.7" cy="261.8" r=".88"/>
<circle cx="130.5" cy="261.8" r=".88"/>
<circle cx="146.4" cy="261.8" r=".88"/>
<circle cx="146.4" cy="244.2" r=".88"/>
<circle cx="130.5" cy="244.2" r=".88"/>
<circle cx="114.7" cy="244.2" r=".88"/>
<circle cx="98.8" cy="244.2" r=".88"/>
<circle cx="82.9" cy="244.2" r=".88"/>
<circle cx="271.6" cy="261.8" r=".88"/>
<circle cx="271.6" cy="244.2" r=".88"/>
<circle cx="289.3" cy="244.2" r=".88"/>
<circle cx="289.3" cy="261.8" r=".88"/>
<circle cx="421.6" cy="244.2" r=".88"/>
<circle cx="421.6" cy="261.8" r=".88"/>
<circle cx="437.4" cy="261.8" r=".88"/>
<circle cx="451.6" cy="261.8" r=".88"/>
<circle cx="469.2" cy="261.8" r=".88"/>
<circle cx="486.8" cy="261.8" r=".88"/>
<circle cx="502.7" cy="261.8" r=".88"/>
<circle cx="502.7" cy="244.2" r=".88"/>
<circle cx="486.8" cy="244.2" r=".88"/>
<circle cx="469.2" cy="244.2" r=".88"/>
<circle cx="451.6" cy="244.2" r=".88"/>
<circle cx="437.4" cy="244.2" r=".88"/>
<circle cx="125.2" cy="314.7" r=".88"/>
<circle cx="104.1" cy="314.7" r=".88"/>
<circle cx="125.2" cy="321.8" r=".88"/>
<circle cx="104.1" cy="318.2" r=".88"/>
<circle cx="95.3" cy="325.3" r=".88"/>
<circle cx="104.1" cy="342.9" r=".88"/>
<circle cx="125.2" cy="342.9" r=".88"/>
<circle cx="269.9" cy="337.6" r=".88"/>
<circle cx="291" cy="337.6" r=".88"/>
<circle cx="308.7" cy="314.7" r=".88"/>
<circle cx="291" cy="314.7" r=".88"/>
<circle cx="308.7" cy="318.2" r=".88"/>
<circle cx="449.8" cy="337.6" r=".88"/>
<circle cx="488.6" cy="314.7" r=".88"/>
<circle cx="471" cy="314.7" r=".88"/>
<circle cx="488.6" cy="318.2" r=".88"/>
<circle cx="471" cy="337.6" r=".88"/>
</g>
<g font-size="4.6">
<text x="266" y="321.1">GND</text>
<text x="445.9" y="321.1">GND</text>
</g>
<text font-size="4.6" fill="#00f" x="441.2" y="386.5">Main Board (Power Supply)</text>
<g font-size="4.2" fill="#00f">
<text x="14.1" y="18.4">Digital Power In</text>
<text x="95.2" y="18.4">Digital Logic 3V3 Power Supply</text>
<text x="218.7" y="18.4">Digital Logic 1V1 Power Supply</text>
<text x="336.9" y="18.4">Digital Logic 1V9 Power Supply</text>
<text x="455.1" y="18.4">Digital Logic 2V5 Power Supply</text>
<text x="14.1" y="126">User Interface Power Filter</text>
<text x="95.2" y="126">MCU Reference Voltage</text>
<text x="185.2" y="126">ADC Power Supply</text>
<text x="409.2" y="126">Power Heart Beat Circuit</text>
<text x="14.1" y="230">FPGA Power Filtering</text>
<text x="14.1" y="290">Analog Power Supply</text>
<text x="562.9" y="386.8">1.0</text>
<text x="474.4" y="404.1">2022-06-26</text>
</g>
<g font-size="4.2">
<text x="232.4" y="28.3">+5V</text>
<text x="292.6" y="28.3">1V1</text>
<text x="350.5" y="28.3">+5V</text>
<text x="411" y="28.3">1V9</text>
<text x="458.6" y="24.7">+5V</text>
<text x="546.8" y="24.7">2V5</text>
<text x="98.8" y="38.8">+5V</text>
<text x="171.1" y="38.8">3V3</text>
<text x="198.3" y="38.8">F3V3</text>
<text x="67" y="49.4">+5V</text>
<text x="316.4" y="63.5">F1V1</text>
<text x="434.5" y="63.5">F1V9</text>
<text x="28.9" y="92.5">GND</text>
<text x="97.7" y="96">GND</text>
<text x="291.8" y="103">GND</text>
<text x="410" y="103">GND</text>
<text x="457.6" y="111.9">GND</text>
<text x="102.3" y="132.3">3V3</text>
<text x="157" y="132.3">2V8</text>
<text x="188.7" y="134.1">1V9</text>
<text x="382.7" y="134.1">A1V9</text>
<text x="412.7" y="134.1">3V3</text>
<text x="497.4" y="148.2">3V3</text>
<text x="24.5" y="153.5">3V3</text>
<text x="58.5" y="152.8">UI_3V3</text>
<text x="100.2" y="162.3">VREF</text>
<text x="383.5" y="171.8">GND</text>
<text x="188.7" y="176.4">1V9</text>
<text x="335" y="176.4">D1V9</text>
<text x="475.2" y="182.4">GND</text>
<text x="60.7" y="191.2">GND</text>
<text x="411.7" y="193">GND</text>
<text x="156" y="214.2">GND</text>
<text x="335.8" y="214.2">GND</text>
<text x="62.4" y="236.4">F1V1</text>
<text x="267" y="236.4">F1V9</text>
<text x="417" y="236.4">F3V3</text>
<text x="62.4" y="274.1">GND</text>
<text x="267.1" y="274.1">GND</text>
<text x="417" y="274.1">GND</text>
<text x="100.5" y="307">+8V</text>
<text x="121.7" y="307">-8V</text>
<text x="245.2" y="307">+8V</text>
<text x="303.4" y="307">A+5V</text>
<text x="425.1" y="307">-8V</text>
<text x="484.3" y="307">A-5V</text>
<text x="265.3" y="350">GND</text>
<text x="445.2" y="350">GND</text>
<text x="120.6" y="355.3">GND</text>
</g>
<g font-size="3.9" fill="#00f">
<text x="44.6" y="57.2">POWER_TR</text>
<text x="462.7" y="140.1">POWER_TR</text>
<text x="527.9" y="178.9">K4_LED</text>
<text x="527.9" y="182.4">LED_DATA</text>
<text x="527.9" y="207.1">LED_LOAD</text>
<text x="527.9" y="214.2">POWER_HEART_BEAT</text>
<text x="527.9" y="210.6">LED_CLOCK</text>
</g>
<g font-size="3.9" fill="#800">
<text x="420.9" y="382.1">TITLE:</text>
<text x="549.5" y="386.8">REV:</text>
<text x="457.8" y="396.3">Company:</text>
<text x="549.1" y="396.9">Sheet: 8/8</text>
<text x="457.8" y="404">Date:</text>
<text x="506.8" y="404.1">Drawn By:</text>
</g>
<g font-size="3.2" fill="#800">
<text x="41.6" y="6.9">1</text>
<text x="110.8" y="6.9">2</text>
<text x="179.9" y="6.9">3</text>
<text x="249.1" y="6.9">4</text>
<text x="318.2" y="6.9">5</text>
<text x="387.3" y="6.9">6</text>
<text x="456.5" y="6.9">7</text>
<text x="525.6" y="6.9">8</text>
<text x="4.1" y="42">A</text>
<text x="576.3" y="42">A</text>
<text x="4.1" y="111.2">B</text>
<text x="576.3" y="111.2">B</text>
<text x="4.1" y="180.3">C</text>
<text x="576.3" y="180.3">C</text>
<text x="4.1" y="249.4">D</text>
<text x="576.3" y="249.4">D</text>
<text x="4.1" y="318.6">E</text>
<text x="576.3" y="318.6">E</text>
<text x="41.6" y="408.7">1</text>
<text x="110.8" y="408.7">2</text>
<text x="179.9" y="408.7">3</text>
<text x="249.1" y="408.7">4</text>
<text x="318.2" y="408.7">5</text>
<text x="387.3" y="408.7">6</text>
<text x="456.5" y="408.7">7</text>
<text x="525.6" y="408.7">8</text>
</g>
<g font-size="3.2" fill="#000080">
<text x="302.9" y="33.2">TP_1V1</text>
<text x="421" y="33.2">TP_1V9</text>
<text x="188.3" y="40.5">R154</text>
<text x="188.3" y="43.8">0</text>
<text x="224.7" y="47.8">R366</text>
<text x="342.9" y="47.8">R370</text>
<text x="477" y="47.5">249</text>
<text x="477" y="44.2">R14</text>
<text x="497.4" y="44.8">U4</text>
<text x="553.3" y="43.8">TP_2V5</text>
<text x="15.9" y="51.9">J906</text>
<text x="127" y="53.7">AMS1117-3.3</text>
<text x="127" y="50.1">U12</text>
<text x="224.7" y="51">100K</text>
<text x="253.5" y="51.9">TLV62565</text>
<text x="262.3" y="48.5">U14</text>
<text x="342.9" y="51">240K</text>
<text x="371.6" y="51.9">TLV62565</text>
<text x="380.5" y="48.5">U30</text>
<text x="497.4" y="48.4">AMS1117</text>
<text x="75.3" y="59.7">TP_5V</text>
<text x="184.7" y="61.4">TP_3V3</text>
<text x="284" y="64.2">L14</text>
<text x="403.9" y="64.2">L3</text>
<text x="284" y="67.8">2u2</text>
<text x="308.1" y="67.8">R83</text>
<text x="402.2" y="67.8">2u2</text>
<text x="424.6" y="67.8">R174</text>
<text x="56.4" y="72.5">C22</text>
<text x="70.6" y="72.5">C29</text>
<text x="105.8" y="76">C50</text>
<text x="171.1" y="76">C40</text>
<text x="185.2" y="76">C52</text>
<text x="465.7" y="74.2">C4</text>
<text x="477" y="75.7">246</text>
<text x="477" y="72.5">R17</text>
<text x="490.4" y="74.2">C5</text>
<text x="541.5" y="74.2">C2</text>
<text x="553.9" y="74.2">C26</text>
<text x="224.7" y="81.3">R368</text>
<text x="239.9" y="81.3">C245</text>
<text x="299.9" y="81.3">C176</text>
<text x="342.9" y="81.3">R372</text>
<text x="358.1" y="81.3">C392</text>
<text x="418" y="81.3">C348</text>
<text x="224.7" y="84.5">120K</text>
<text x="342.9" y="84.5">107K</text>
<text x="477" y="93.3">0</text>
<text x="477" y="90.1">R58</text>
<text x="133.8" y="132.4">TP_2V8</text>
<text x="441.5" y="135.5">1K</text>
<text x="441.5" y="132.3">R42</text>
<text x="118" y="142.2">D31</text>
<text x="201.1" y="138.3">L41</text>
<text x="109.7" y="145.7">1N4148W</text>
<text x="448" y="147.4">U3</text>
<text x="217" y="151.8">C227</text>
<text x="232.8" y="151.8">C233</text>
<text x="248.7" y="151.8">C234</text>
<text x="264.6" y="151.8">C235</text>
<text x="280.5" y="151.8">C236</text>
<text x="296.3" y="151.8">C237</text>
<text x="312.2" y="151.8">C238</text>
<text x="328.1" y="151.8">C239</text>
<text x="344" y="151.8">C240</text>
<text x="359.8" y="151.8">C242</text>
<text x="375.7" y="151.8">C243</text>
<text x="391.6" y="151.8">C253</text>
<text x="418.7" y="153.4">200K</text>
<text x="418.7" y="150.1">R37</text>
<text x="448" y="150.7">SN74LVC1G17</text>
<text x="486.8" y="152.4">L19</text>
<text x="38.8" y="157.7">L6</text>
<text x="163" y="160.7">R65</text>
<text x="163" y="163.9">3K</text>
<text x="483.3" y="166">C28</text>
<text x="506.9" y="167.7">R20</text>
<text x="519.3" y="167.7">R95</text>
<text x="52.9" y="171.2">C177</text>
<text x="68.8" y="171.2">C175</text>
<text x="418.7" y="171.2">R39</text>
<text x="433.9" y="171.2">C30</text>
<text x="506.9" y="171.1">10K</text>
<text x="519.3" y="171.1">10K</text>
<text x="161.2" y="177.1">Q9</text>
<text x="418.7" y="174.6">200K</text>
<text x="490.9" y="178.1">R46</text>
<text x="161.2" y="180.7">S8050</text>
<text x="201.1" y="180.7">L40</text>
<text x="490.9" y="181.4">51.1</text>
<text x="109.4" y="192.4">AT3_3</text>
<text x="127" y="192.4">AT3_2</text>
<text x="141.8" y="195.6">1K</text>
<text x="141.8" y="192.4">AT3_1</text>
<text x="217" y="194.2">C226</text>
<text x="232.8" y="194.2">C244</text>
<text x="248.7" y="194.2">C246</text>
<text x="264.6" y="194.2">C247</text>
<text x="280.5" y="194.2">C248</text>
<text x="296.3" y="194.2">C249</text>
<text x="312.2" y="194.2">C250</text>
<text x="328.1" y="194.2">C251</text>
<text x="344" y="194.2">C254</text>
<text x="475.2" y="195.9">R44</text>
<text x="506.9" y="195.9">R22</text>
<text x="519.3" y="195.9">R23</text>
<text x="475.2" y="199.3">51.1</text>
<text x="506.9" y="199.3">10K</text>
<text x="519.3" y="199.3">10K</text>
<text x="70.6" y="254.2">C87</text>
<text x="86.4" y="254.2">C286</text>
<text x="102.3" y="254.2">C322</text>
<text x="118.2" y="254.2">C323</text>
<text x="134.1" y="254.2">C324</text>
<text x="149.9" y="254.2">C325</text>
<text x="165.8" y="254.2">C327</text>
<text x="275.2" y="254.2">C349</text>
<text x="292.8" y="254.2">C350</text>
<text x="310.4" y="254.2">C351</text>
<text x="425.1" y="254.2">C48</text>
<text x="441" y="254.2">C83</text>
<text x="455.1" y="254.2">C84</text>
<text x="472.7" y="254.2">C314</text>
<text x="490.4" y="254.2">C315</text>
<text x="506.2" y="254.2">C316</text>
<text x="523.9" y="254.2">C330</text>
<text x="259.3" y="305.9">U908</text>
<text x="439.2" y="305.9">U904</text>
<text x="107" y="311.9">TP_+8V</text>
<text x="128.9" y="311.9">TP_-8V</text>
<text x="259.3" y="309.4">78D05</text>
<text x="439.2" y="309.4">79D05</text>
<text x="77.6" y="314.7">J905</text>
<text x="313" y="315.4">TP_A+5V</text>
<text x="493.7" y="315.4">TP_A-5V</text>
<text x="294.3" y="328.2">C913</text>
<text x="312.2" y="328.2">C914</text>
<text x="474.3" y="328.2">C936</text>
<text x="492.1" y="328.2">C933</text>
<text x="107.3" y="333.5">C912</text>
<text x="128.6" y="333.5">C934</text>
<text x="294.3" y="331.4">1000u</text>
<text x="474.3" y="331.5">1000u</text>
<text x="107.3" y="336.7">220u</text>
<text x="128.6" y="336.7">220u</text>
</g>
<g font-size="3.2">
<text x="308.7" y="37.1">1</text>
<text x="426.9" y="37.1">1</text>
<text x="559.2" y="47.7">1</text>
<text x="495.2" y="53.3">1</text>
<text x="124.8" y="58.6">1</text>
<text x="498.7" y="55.1">VSS/ADJ</text>
<text x="79.4" y="63.5">1</text>
<text x="128.3" y="60.4">VSS/ADJ</text>
<text x="190.5" y="65.3">1</text>
<text x="140.4" y="140.1" transform="rotate(-90 140.4 140.1)">1</text>
<text x="445.8" y="162.7">3</text>
<text x="449.3" y="164.4">GND</text>
<text x="112.9" y="315.8">1</text>
<text x="134.1" y="315.8">1</text>
<text x="255.2" y="314.4">1</text>
<text x="260.3" y="315.8">IN</text>
<text x="272.6" y="315.8">OUT</text>
<text x="282.6" y="314.4">3</text>
<text x="435.1" y="314.4">2</text>
<text x="440.3" y="315.8">IN</text>
<text x="452.5" y="315.8">OUT</text>
<text x="462.5" y="314.4">3</text>
<text x="321" y="319.3">1</text>
<text x="500.9" y="319.3">1</text>
<text x="269.5" y="325.9" transform="rotate(-90 269.5 325.9)">2</text>
<text x="449.4" y="325.9" transform="rotate(-90 449.4 325.9)">1</text>
</g>
<g font-size="3.2" fill="#00f">
<text x="20.2" y="56.5">1</text>
<text x="24.7" y="55.1">1</text>
<text x="24.7" y="58.6">2</text>
<text x="243.2" y="56.8">5</text>
<text x="247.6" y="58.2">FB</text>
<text x="257.2" y="58.2">EN/PG</text>
<text x="269.9" y="56.8">1</text>
<text x="361.3" y="56.8">5</text>
<text x="365.8" y="58.2">FB</text>
<text x="375.4" y="58.2">EN/PG</text>
<text x="388.1" y="56.8">1</text>
<text x="495.2" y="56.8">2</text>
<text x="498.7" y="58.6">VOUT</text>
<text x="518.9" y="58.6">VOUT</text>
<text x="529.3" y="56.8">4</text>
<text x="20.2" y="60">2</text>
<text x="20.2" y="63.5">3</text>
<text x="24.7" y="62.1">3</text>
<text x="24.7" y="65.7">4</text>
<text x="124.8" y="62.1">2</text>
<text x="124.8" y="65.7">3</text>
<text x="128.3" y="63.9">VOUT</text>
<text x="148.5" y="63.9">VOUT</text>
<text x="158.9" y="62.1">4</text>
<text x="260.1" y="65.3">GND</text>
<text x="269.9" y="63.9">2</text>
<text x="378.3" y="65.3">GND</text>
<text x="388.1" y="63.9">2</text>
<text x="495.2" y="60.4">3</text>
<text x="498.7" y="62.1">VIN</text>
<text x="20.2" y="67.1">4</text>
<text x="20.2" y="70.6">5</text>
<text x="24.7" y="69.2">5</text>
<text x="128.3" y="67.4">VIN</text>
<text x="243.2" y="70.9">4</text>
<text x="269.9" y="70.9">3</text>
<text x="361.3" y="70.9">4</text>
<text x="388.1" y="70.9">3</text>
<text x="247.6" y="72.4">VIN</text>
<text x="262.1" y="72.4">SW</text>
<text x="365.8" y="72.4">VIN</text>
<text x="380.3" y="72.4">SW</text>
<text x="445.8" y="155.6">1</text>
<text x="445.8" y="159.1">2</text>
<text x="449.3" y="157.4">N.C</text>
<text x="449.3" y="160.9">A</text>
<text x="462.4" y="164.4">Y</text>
<text x="465.8" y="162.7">4</text>
<text x="86.4" y="317.9">1</text>
<text x="81.9" y="319.3">1</text>
<text x="81.9" y="322.8">2</text>
<text x="86.4" y="321.4">2</text>
<text x="81.9" y="326.4">3</text>
<text x="81.9" y="329.9">4</text>
<text x="86.4" y="324.9">3</text>
<text x="86.4" y="328.5">4</text>
</g>
<g font-size="3.2" fill="#f00">
<text x="465.8" y="155.6">5</text>
<text x="457.8" y="157.4">VCC</text>
</g>
</svg>
